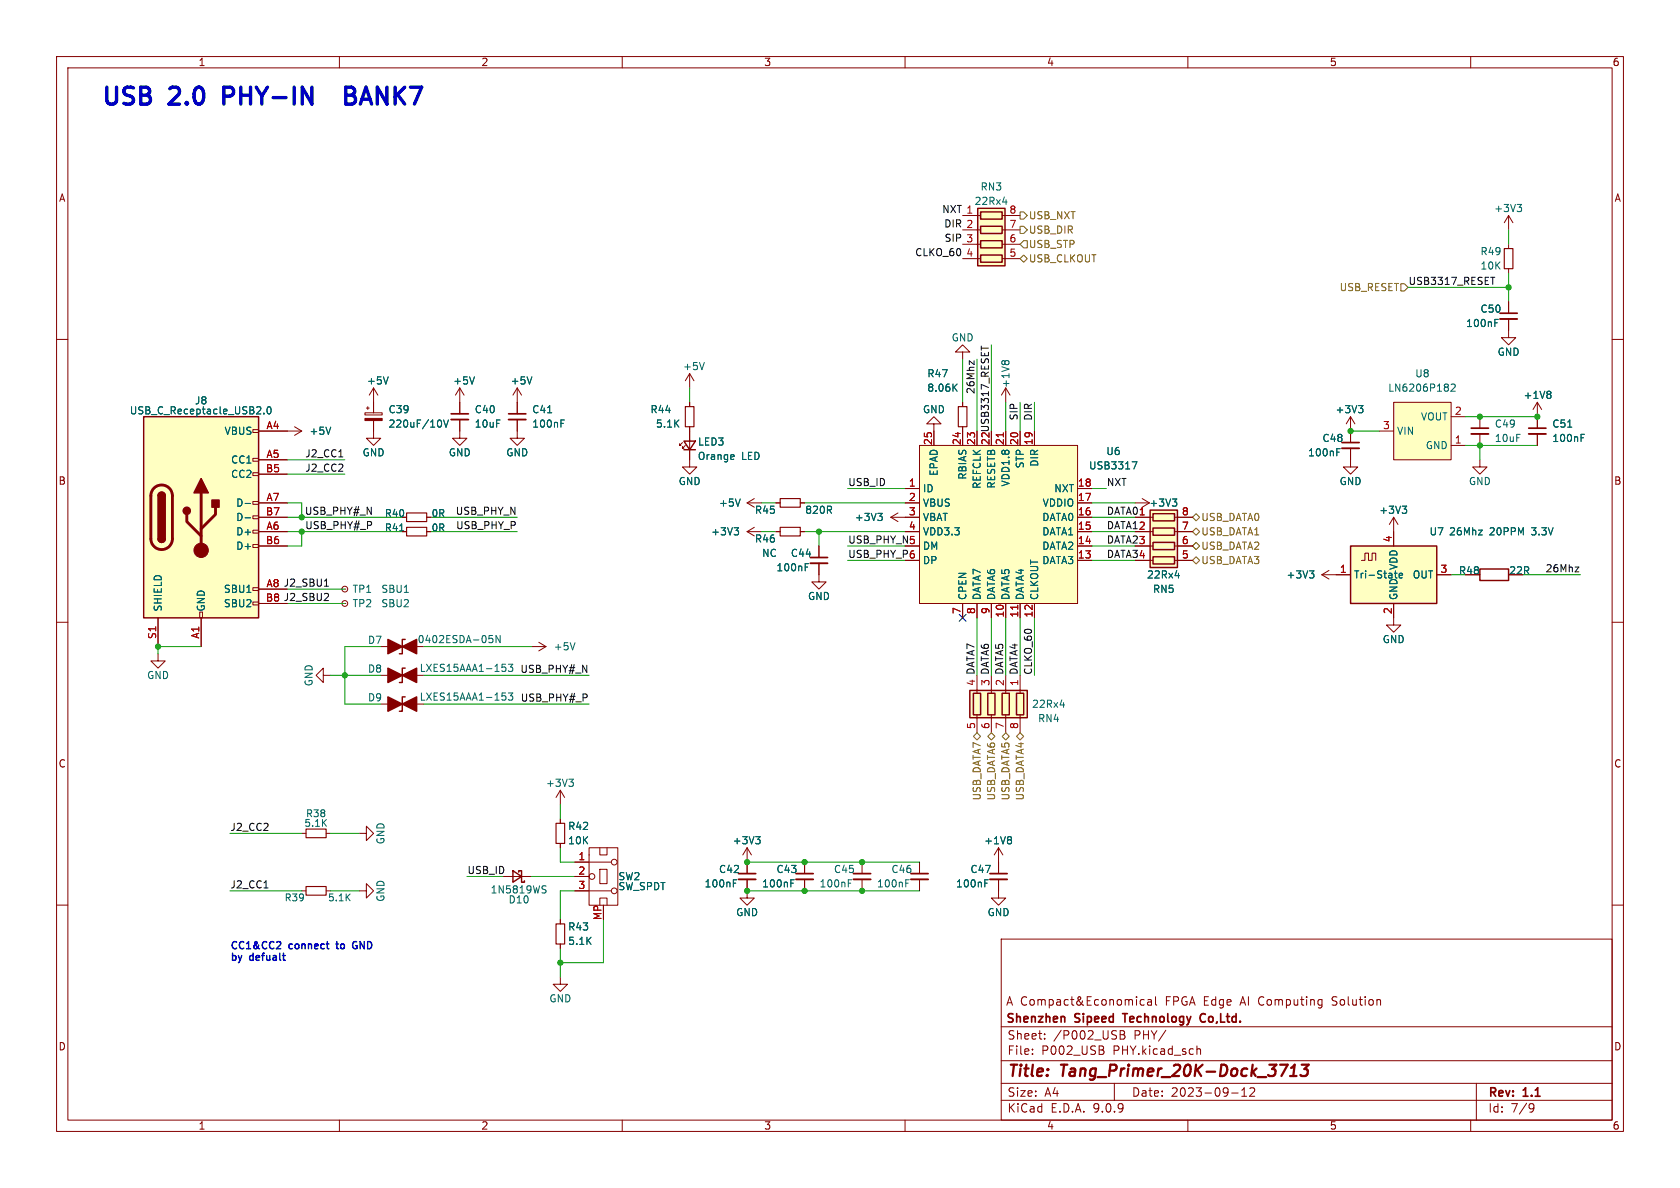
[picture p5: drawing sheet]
<svg xmlns="http://www.w3.org/2000/svg" width="297mm" height="210mm" viewBox="0 0 297 210" stroke-linecap="round" stroke-linejoin="round" font-family="sans-serif">
<g fill="none" stroke="#840000" stroke-width=".18">
<path d="M10 10h277v190h-277zM12 12h273v186h-273zM60 10v2M110 10v2M160 10v2M210 10v2M260 10v2M266.7 43.2v.7M266.7 47.5v.8M10 60h2M285 60h2M10 110h2"/>
<path d="M285 110h2M10 160h2M177 166h108v32h-108zM202.3 176.8l-.4-.1-.3 .3v.4l.1 .2h.6M202.9 176.8h.6l.1 .9M203.6 177.1h-.5a.29 .29 0 0 0-.3 .3 .29 .29 0 0 0 .3 .3l.5-.1M204.3 176.2v1.3l.2 .2M233.6 176.7l.1 .1M233.7 176.7v1.2l-.1 .2M233.7 177.6l-.1 .1M285 160h2M60 198v2"/>
<path d="M110 198v2M160 198v2M177 194.5h108M177 191.5h108M177 187.5h108M177 181.5h108M182.5 186.3v.1M182.5 185.5v.1M184.7 183.6v.1M184.7 182.8v.1M195 185.7l.2 .2-.2 .4M195 185v.5"/>
<path d="M197 191.5v3M198 182.9h.5M198.7 182.3l-.7-.1v1.5h.6l.3-.3a.39 .39 0 0 0-.4-.5M198.7 182.3l.1 .3-.3 .3M210 198v2M211.6 184.9v1.5M211.6 185.5l.2-.1 .4 .1v.9M217.7 193.2h1.2M219.5 193.8h.9M219.5 192.7l.5-.4v1.5M221.7 192.4v.5l-.8 .9h.9M260 198v2"/>
<path d="M261 191.5v6.5M270.6 195.1l.5 .1a.99 .99 0 0 1-.4 1.4h-.2M271.2 195.7l-.3 .3h-.3"/>
</g>
<path d="M228.1 190.2h1.1M228.2 188.8l.7-.6-.3 2M230.1 188.2h1.3l-.8 .8h.3l.2 .2 .1 .6-.2 .2-.3 .2h-.5l-.3-.2" fill="none" stroke="#840000" stroke-width=".4"/>
<path d="M188.2 179.8v.9M198.4 179.2h.9M213 179.3a.74 .74 0 0 0-.9 .5 .74 .74 0 0 0 .6 .9l.3-.1" fill="none" stroke="#840000" stroke-width=".3"/>
<path d="M265.9 43.9h1.6v3.6h-1.6z" fill="none" stroke="#840000" stroke-width=".2"/>
<path d="M25.4 73.7h20.3v35.5h-20.3z" fill="#ffffc2"/>
<g fill="none" stroke="#840000" stroke-width=".18">
<path d="M44.7 75.9h1v.6h-1zM45.7 76.2h5.1M44.7 81h1v.5h-1zM44.7 83.6h1v.5h-1zM44.7 88.6h1v.6h-1zM44.7 91.2h1v.5h-1zM44.7 93.7h1v.5h-1zM44.7 96.3h1v.5h-1zM45.7 81.3h5.1M45.7 83.8h5.1M45.7 88.9h5.1M45.7 91.4h5.1"/>
<path d="M45.7 94h5.1M45.7 96.5h5.1M27.9 109.2v5.1M35.3 108.2h.5v1h-.5zM35.6 109.2v5.1M44.7 103.9h1v.5h-1zM44.7 106.4h1v.5h-1zM45.7 104.1h5.1M45.7 106.7h5.1"/>
</g>
<path d="M25.4 73.7h20.3v35.5h-20.3zM27.9 87.6a.64 .64 0 0 1 .7-.6 .64 .64 0 0 1 .6 .6M27.9 95.3a.64 .64 0 0 0 .7 .6 .64 .64 0 0 0 .6-.6" fill="none" stroke="#840000" stroke-width=".25"/>
<path d="M27.2 86.3a1.9 1.9 0 0 1 2.1-.4 1.9 1.9 0 0 1 1.2 1.7v7.7a1.91 1.91 0 0 1-1.9 1.8 1.91 1.91 0 0 1-1.9-1.8v-7.8l.1-.7zM33 90.9v1.3l2.6 2.5M35.6 87.1v10.2M38.1 89.7v1.2l-2.5 2.6" fill="none" stroke="#840000" stroke-width=".51"/>
<g fill="#840000" stroke="#840000" stroke-width=".25">
<path d="M27.9 87.6h1.3v7.7h-1.3z"/>
<path d="M28.1 87.2a.64 .64 0 0 1 .7-.2 .64 .64 0 0 1 .4 .6h-1.3z"/>
<path d="M27.9 95.3h1.3a.64 .64 0 0 1-.6 .6 .64 .64 0 0 1-.7-.6z"/>
<path d="M35.6 84.6l1.2 2.5h-2.5z"/>
<path d="M37.5 88.4h1.2v1.3h-1.2z"/>
<circle cx="33" cy="90.3" r=".63"/>
</g>
<circle cx="35.6" cy="97.3" r="1.27" fill="#840000" stroke="#840000" stroke-width=".18"/>
<path d="M46.7 73v.2M47.4 72l.1-.1a.68 .68 0 0 1 .4 .6 .68 .68 0 0 1-.4 .7 .84 .84 0 0 1-.1-1.2zM43.3 89h1M43.3 91.5h1" fill="none" stroke="#006464" stroke-width=".18"/>
<path d="M238.8 96.5h15.2v10.2h-15.2z" fill="#ffffc2"/>
<path d="M238.8 96.5h15.2v10.2h-15.2zM261.6 100.6h5.1v2h-5.1z" fill="none" stroke="#840000" stroke-width=".25"/>
<g fill="none" stroke="#840000" stroke-width=".18">
<path d="M266.7 56.4v3.3h1.3l-1.3 1.3-1.3-1.3h1.3M266.7 53.3v2.1M50.8 76.2h2.5M52.1 75.4l1.2 .8M53.3 76.2l-1.2 .8M66 76.2v1.3h1.3l-1.3 1.2-1.2-1.2h1.2M238.8 76.2v2M238.8 79.2v2.1M261.6 73.7v2M261.6 76.7v2M271.8 71.1v4.6M271.8 76.7v2"/>
<path d="M271.8 71.1l-.8 1.3M271.8 71.1l.7 1.3M71.1 91.4h.8M75.4 91.4h.8M240.7 99.1h.6v-1.3h.6v1.3h.7v-1.3h.6v1.3M246.4 91.4v5.1M246.4 91.4l-.8 1.3M246.4 91.4l.7 1.3M261.6 81.3v1.3h1.3l-1.3 1.2-1.3-1.2h1.3M27.9 115.6v1.2h1.3l-1.3 1.3-1.2-1.3h1.2M233.7 101.6h5.1M233.7 101.6l1.2 .8"/>
<path d="M234.9 100.8l-1.2 .8M246.4 106.7v3.8h1.2l-1.2 1.3-1.3-1.3h1.3M254 101.6h2.5M259.1 101.6h2.5M132.1 155.4v3.4h1.2l-1.2 1.2-1.3-1.2h1.3M132.1 149.9v4.5M132.1 149.9l-.8 1.2M132.1 149.9l.7 1.2M162.6 152.4v2M162.6 155.4v2.1M176.5 149.9l-.7 1.2M176.5 149.9l.8 1.2"/>
<path d="M176.5 149.9v2.5"/>
</g>
<g fill="none" stroke="#006464" stroke-width=".18">
<path d="M264.3 57.1h.4M264.3 56.5h.6M58.5 75.5l-.5 1.3M236.3 79.9h.5M236.3 79.3h.6M273.9 69.2l.3 .2-.3 .3 .3 .2v.3l-.3 .2M277.2 75.5h.7M279.5 77.4h.4M279.5 76.8h.6M247.9 89.5h.8l-.4 .5M248.4 90l.3 .2v.3l-.3 .2M261.4 93.7h.6l-.6 .9h.6"/>
<path d="M231.5 100.9h.8l-.4 .5M232 101.4l.3 .2v.3l-.3 .3M246.7 100.9v1.1M247.4 101.4v.6M247.8 101.3l.2 .3-.6 .2M247.9 102.1l-.1 .1M129.7 156.1h.4M129.7 155.5h.6M133.6 147.9h.8l-.4 .5M134.1 148.4l.3 .2v.3l-.3 .3M160.1 156.1h.5M160.1 155.5h.6"/>
<path d="M178.6 147.9l.2 .2-.2 .3 .2 .3v.2l-.2 .3"/>
</g>
<path d="M265.2 55.4h3M237.2 78.2h3.1M260.1 75.7h3M270.3 75.7h3M130.6 154.4h3M161 154.4h3.1" fill="none" stroke="#840000" stroke-width=".3"/>
<path d="M265.2 56.4h3M237.2 79.2h3.1M260.1 76.7h3M270.3 76.7h3M130.6 155.4h3M161 155.4h3.1" fill="none" stroke="#840000" stroke-width=".33"/>
<path d="M71.9 90.7h3.5v1.5h-3.5z" fill="none" stroke="#840000" stroke-width=".2"/>
<path d="M171.4 122h10.2v4.9h-10.2z" fill="#ffffc2"/>
<path d="M171.4 122h10.2v4.9h-10.2zM172.1 122.6h1.3v3.8h-1.3zM174.6 122.6h1.3v3.8h-1.3zM177.2 122.6h1.2v3.8h-1.2zM179.7 122.6h1.3v3.8h-1.3z" fill="none" stroke="#840000" stroke-width=".25"/>
<path d="M175.3 119.4v3.2M180.3 119.4v3.2M172.7 121.9v.7M172.7 126.4v3.1M175.3 126.4v3.1M177.8 121.9v.7M177.8 126.4v3.1M180.3 126.4v3.1" fill="none" stroke="#840000" stroke-width=".18"/>
<path d="M187.4 124.6h.8" fill="none" stroke="#006464" stroke-width=".18"/>
<path d="M172.8 36.8h4.9v10.2h-4.9z" fill="#ffffc2"/>
<path d="M172.8 36.8h4.9v10.2h-4.9zM173.4 37.5h3.8v1.2h-3.8zM173.4 40h3.8v1.3h-3.8zM173.4 42.5h3.8v1.3h-3.8zM173.4 45.1h3.8v1.3h-3.8z" fill="none" stroke="#840000" stroke-width=".25"/>
<path d="M170.2 38.1h3.2M177.2 38.1h3.1M170.2 40.6h3.2M170.2 43.2h3.2M170.2 45.7h3.2M177.2 40.6h3.1M177.2 43.2h3.1M177.2 45.7h3.1M165.1 74.9h1.3l-1.3-1.2-1.3 1.2h1.3v1.3M170.2 62.2h1.2l-1.2-1.2-1.3 1.2h1.3v1.3M170.2 71.1v.8M170.2 75.4v.8" fill="none" stroke="#840000" stroke-width=".18"/>
<path d="M177.3 35.7h.7M168.7 68.4l.5 .8M169.2 67.9l-.7 .7" fill="none" stroke="#006464" stroke-width=".18"/>
<path d="M169.4 71.9h1.5v3.5h-1.5z" fill="none" stroke="#840000" stroke-width=".2"/>
<path d="M162.6 78.7h27.9v28h-27.9z" fill="#ffffc2"/>
<g fill="none" stroke="#840000" stroke-width=".18">
<path d="M266.7 38.1l-.8 1.3M266.7 38.1l.8 1.3M266.7 38.1v2.5M64.5 73h3.1v.4h-3.1zM64.8 72.1h.5M65 71.9v.5M66 68.6v4.4M66 74.3v1.9M66 68.6l-.7 1.3M66 68.6l.8 1.3M81.3 74.2v3.3h1.2l-1.2 1.2-1.3-1.2h1.3M81.3 68.6v4.6"/>
<path d="M81.3 68.6l-.8 1.3M81.3 68.6l.7 1.3M91.4 74.2v3.3h1.3l-1.3 1.2-1.2-1.2h1.2M91.4 68.6l-.7 1.3M91.4 68.6l.8 1.3M91.4 68.6v4.6M120.6 78.2l-.5 .5v-.2v.2h.3M121.2 78.7l-.6 .5v-.2v.2h.3M121.9 75.4v7.2h1.3l-1.3 1.2-1.3-1.2h1.3M121.9 66v2.6M121.9 71.1v.8M121.9 66l-.7 1.3"/>
<path d="M121.9 66l.8 1.3M162.6 78.7h27.9v28h-27.9zM165.1 76.2v2.5M170.2 76.2v2.5M172.7 76.2v2.5M177.8 68.6v2.5M177.8 76.2v2.5M177.8 68.6l-.8 1.3M177.8 68.6l.8 1.3M180.3 76.2v2.5M182.9 76.2v2.5M238.8 73.7l-.8 1.2"/>
<path d="M238.8 73.7l.7 1.2M238.8 73.7v2.5M71.1 94h.8M75.4 94h.8M132.1 88.9h2.5M132.1 94h2.5M132.1 88.9l1.2 .8M132.1 94l1.2 .7M133.3 88.1l-1.2 .8M133.3 93.2l-1.2 .8M137.2 88.9h.7M137.2 94h.7"/>
<path d="M141.5 88.9h.7M141.5 94h.7M144.8 99.6v3.3h1.2l-1.2 1.2-1.3-1.2h1.3M144.8 96.5v2.1M157.5 91.4h5.1M157.5 91.4l1.2 .8M158.7 90.7l-1.2 .7M160 86.4h2.6M160 88.9h2.6M160 94h2.6M160 96.5h2.6M160 99.1h2.6"/>
<path d="M190.5 86.4h2.5M190.5 88.9h2.5M190.5 91.4h2.5M190.5 94h2.5M190.5 96.5h2.5M190.5 99.1h2.5M238.8 81.3v1.3h1.2l-1.2 1.2-1.3-1.2h1.3M57.1 119.4v-1.3l-1.2 1.3 1.2 1.3v-1.3h1.3M61 104.1h.1M61 106.7h.1M67.3 114.3h7.6M67.3 119.4h7.6"/>
<path d="M94 114.3h2.5M95.2 113.5l1.3 .8M96.5 114.3l-1.3 .8M170.2 106.7v2.5M172.7 106.7v2.5M175.3 106.7v2.5M177.8 106.7v2.5M180.3 106.7v2.5M182.9 106.7v2.5M67.3 124.5h7.6M99.1 139.7l-.8 1.3M99.1 139.7l.7 1.3"/>
<path d="M99.1 139.7v2.5M53.3 147.3h.8M53.3 157.5h.8M57.7 147.3h.7M57.7 157.5h.7M63.5 147.3h1.3v1.3l1.2-1.3-1.2-1.2v1.2M63.5 157.5h1.3v1.3l1.2-1.3-1.2-1.3v1.3M88.9 154.9h5.1M99.1 144.8v.7M99.1 149.1v.8M101.6 154.9h2.5M101.6 157.5h2.5"/>
<path d="M101.6 152.4h2.5M104.1 149.9h5.1v10.1h-5.1zM104.3 157.5h3.6M104.3 152.4h3.6M106 149.9v1.2h1.3v-1.2M106 153.7h1.3v2.5h-1.3zM152.4 152.4v2M152.4 155.4v2.1M176.5 155.4v3.4h1.3l-1.3 1.2-1.2-1.2h1.2M176.5 152.4v2M99.1 172.7v1.3h1.2l-1.2 1.3-1.3-1.3h1.3M99.1 162.6v.7"/>
<path d="M99.1 166.9v.7M106 160v-1.2h1.3v1.2"/>
<circle cx="61" cy="104.1" r=".51"/>
<circle cx="61" cy="106.7" r=".51"/>
<circle cx="104.6" cy="154.9" r=".51"/>
<circle cx="108.6" cy="152.4" r=".51"/>
<circle cx="108.6" cy="157.5" r=".51"/>
</g>
<path d="M177.4 76.5v.7M179.9 107v.7" fill="none" stroke="#a90000" stroke-width=".18"/>
<g fill="none" stroke="#006464" stroke-width=".18">
<path d="M268.2 36.1h.8l-.4 .5M268.8 36.6l.2 .3v.3l-.2 .2M68.6 66.6l-.4 1.3M77.8 74.2a.79 .79 0 0 1 0 1.3M78.4 74.2l.5 1.3 .4-1.3M83.9 66.6l-.5 1.3M94 66.6l-.4 1.3M96.8 73h.7M99.2 74.8h.4M99.2 74.2h.6M124.5 64.1l-.4 1.2M177.1 64l.3-.3 .3 .3 .2-.3h.2l.3 .3"/>
<path d="M240.2 71.7h.7l-.4 .5M240.7 72.2l.2 .2v.3l-.2 .3M70.7 93.8h.7M129.6 80.4l.2 .3-.6 .1M129.7 81.2h-.1M129.8 93.3h.8l-.5 .5M130.3 93.8l.3 .2v.3l-.3 .3M130.9 88.2l-.5 1.3M142.4 99.6h.6M155.2 90.7h.8l-.5 .5M155.7 91.2l.3 .3v.3l-.3 .2M200.1 81.6h.9l-.6 1.3"/>
<path d="M86.5 112.3h.6M86.6 112.8h.3l.2 .3-.1 .4-.4 .1M88.4 112.3v1.3l-.7-1.3v1.3M88.8 117.4h.6M89.2 117.9l.2 .2v.3l-.2 .3M89.9 117.4h.8l-.5 .5 .4 .1v.6l-.2 .1-.5-.1M101.7 113.6l-.5 1.3M142.4 100.2h.4M88.8 122.5h.6M89.2 123l.2 .2v.3l-.2 .3M89.9 122.5h.8l-.5 .5 .4 .1v.5l-.2 .2-.5-.2M100.6 137.7h.8l-.5 .5"/>
<path d="M101.1 138.2l.3 .3v.3l-.3 .2M96.1 157.2l.3 .1 .1 .3-.2 .3h-.3M96.1 156.6h.4M150 156.1h.4M150 155.5h.6M174.1 156.1h.4M174.1 155.5h.6"/>
</g>
<path d="M121.2 71.9h1.5v3.5h-1.5zM71.9 93.2h3.5v1.5h-3.5zM137.9 88.1h3.6v1.6h-3.6zM137.9 93.2h3.6v1.5h-3.6zM54.1 146.6h3.6v1.5h-3.6zM54.1 156.7h3.6v1.5h-3.6zM98.3 145.5h1.5v3.6h-1.5zM98.3 163.3h1.5v3.6h-1.5z" fill="none" stroke="#840000" stroke-width=".2"/>
<g fill="#840000" stroke="#840000" stroke-width=".25">
<path d="M68.6 123.2l2.5 1.3-2.5 1.2z"/>
<path d="M71.1 124.5l2.6-1.3v2.5z"/>
<path d="M68.6 113l2.5 1.3-2.5 1.3z"/>
<path d="M71.1 114.3l2.6-1.3v2.6z"/>
<path d="M68.6 118.1l2.5 1.3-2.5 1.3z"/>
<path d="M71.1 119.4l2.6-1.3v2.6z"/>
</g>
<path d="M120.9 78h2l-1 1.5zM120.9 79.5h2M71.6 113h-.5v2.6h-.5M71.6 118.1h-.5v2.6h-.5M71.6 123.2h-.5v2.5h-.5M90.7 153.9l1.5 1-1.5 1.1zM91.7 154.2v-.3h.5v2.1h.5v-.3" fill="none" stroke="#840000" stroke-width=".25"/>
<path d="M64.5 74h3.1v.3h-3.1z" fill="#840000" stroke="#840000" stroke-width=".18"/>
<path d="M79.8 73.2h3M89.9 73.2h3.1M143.3 98.6h3M150.9 154.4h3M175 154.4h3.1" fill="none" stroke="#840000" stroke-width=".3"/>
<path d="M79.8 74.2h3M89.9 74.2h3.1M143.3 99.6h3M150.9 155.4h3M175 155.4h3.1" fill="none" stroke="#840000" stroke-width=".33"/>
<path d="M203.3 90.2h4.9v10.1h-4.9z" fill="#ffffc2"/>
<path d="M203.3 90.2h4.9v10.1h-4.9zM203.8 90.8h3.8v1.3h-3.8zM203.8 93.3h3.8v1.3h-3.8zM203.8 95.9h3.8v1.3h-3.8zM203.8 98.4h3.8v1.3h-3.8z" fill="none" stroke="#840000" stroke-width=".25"/>
<g fill="none" stroke="#840000" stroke-width=".18">
<path d="M200.7 91.4h3.1M200.7 94h3.1M200.7 96.5h3.1M200.7 99.1h3.1M200.7 88.9h2.5M201.9 88.1l1.3 .8M203.2 88.9l-1.3 .8M207.6 91.4h3.2M207.6 94h3.2M207.6 96.5h3.2M207.6 99.1h3.2M142.2 152.4v2"/>
<path d="M142.2 155.4v2.1"/>
</g>
<path d="M207.3 88.2h.7l-.4 .5M207.8 88.7l.2 .2v.3l-.2 .3M207.7 101.8h.8M139.8 156.1h.4M139.8 155.5h.6" fill="none" stroke="#006464" stroke-width=".18"/>
<path d="M140.7 154.4h3.1" fill="none" stroke="#840000" stroke-width=".3"/>
<path d="M140.7 155.4h3.1" fill="none" stroke="#840000" stroke-width=".33"/>
<path d="M246.4 71.1h10.1v10.2h-10.1z" fill="#ffffc2"/>
<g fill="none" stroke="#840000" stroke-width=".18">
<path d="M266.7 53.3v2.1M266.7 56.4v2M45.7 76.2h5.1M66 71.1v1.9M66 74.3v1.9M81.3 71.1v2.1M81.3 74.2v2M91.4 71.1v2.1M91.4 74.2v2M121.9 71.1v.8M121.9 75.4v2.6M121.9 79.5v1.8"/>
<path d="M165.1 76.2v2.5M170.2 71.1v.8M170.2 75.4v3.3M172.7 76.2v2.5M177.8 76.2v2.5M180.3 76.2v2.5M182.9 76.2v2.5M238.8 76.2v2M238.8 79.2v2.1M243.8 76.2h2.6M246.4 71.1h10.1v10.2h-10.1zM256.5 78.7h2.6"/>
<path d="M256.5 73.7h2.6M271.8 73.7v2M271.8 76.7v2M45.7 94h5.1M45.7 88.9h5.1M45.7 81.3h5.1M45.7 83.8h5.1M45.7 91.4h5.1M45.7 96.5h5.1M71.1 94h.8M71.1 91.4h.8M75.4 94h.8"/>
<path d="M75.4 91.4h.8M137.2 94h.7M137.2 88.9h.7M141.5 94h.7M141.5 88.9h.7M144.8 96.5v2.1M144.8 99.6v2M160 94h2.6M160 88.9h2.6M160 91.4h2.6M160 96.5h2.6M160 86.4h2.6"/>
<path d="M160 99.1h2.6M190.5 94h2.5M190.5 88.9h2.5M190.5 91.4h2.5M190.5 96.5h2.5M190.5 86.4h2.5M190.5 99.1h2.5M200.7 94h2.5M200.7 91.4h2.5M200.7 96.5h2.5M200.7 99.1h2.5M208.3 94h2.5"/>
<path d="M208.3 91.4h2.5M208.3 96.5h2.5M208.3 99.1h2.5M246.4 94v2.5M27.9 109.2v5.1M35.6 109.2v5.1M45.7 104.1h5.1M45.7 106.7h5.1M170.2 106.7v2.5M172.7 106.7v2.5M175.3 106.7v2.5M177.8 106.7v2.5"/>
<path d="M180.3 106.7v2.5M182.9 106.7v2.5M236.2 101.6h2.6M246.4 106.7v2.5M254 101.6h2.5M259.1 101.6h2.5M99.1 144.8v.7M99.1 149.1v.8M101.6 152.4h2.5M101.6 154.9h2.5M101.6 157.5h2.5M132.1 152.4v2"/>
<path d="M132.1 155.4v2.1M142.2 152.4v2M142.2 155.4v2.1M176.5 152.4v2M176.5 155.4v2.1M99.1 162.6v.7M99.1 166.9v.7"/>
</g>
<g fill="none" stroke="#006464" stroke-width=".18">
<path d="M264.3 57.1h.4M264.3 56.5h.6M46.7 73v.2M47.4 72l.1-.1a.68 .68 0 0 1 .4 .6 .68 .68 0 0 1-.4 .7 .84 .84 0 0 1-.1-1.2zM58.5 75.5l-.5 1.3M68.6 66.6l-.4 1.3M77.8 74.2a.79 .79 0 0 1 0 1.3M78.4 74.2l.5 1.3 .4-1.3M83.9 66.6l-.5 1.3M94 66.6l-.4 1.3M96.8 73h.7M99.2 74.8h.4"/>
<path d="M99.2 74.2h.6M168.7 68.4l.5 .8M169.2 67.9l-.7 .7M236.3 79.9h.5M236.3 79.3h.6M240.2 71.7h.7l-.4 .5M240.7 72.2l.2 .2v.3l-.2 .3M256.5 68l.5-.1 .3 .4-.8 .9h.8M273.9 69.2l.3 .2-.3 .3 .3 .2v.3l-.3 .2M277.2 75.5h.7M279.5 77.4h.4M279.5 76.8h.6"/>
<path d="M43.3 89h1M43.3 91.5h1M70.7 93.8h.7M129.6 80.4l.2 .3-.6 .1M129.7 81.2h-.1M129.8 93.3h.8l-.5 .5M130.3 93.8l.3 .2v.3l-.3 .3M130.9 88.2l-.5 1.3M142.4 99.6h.6M155.2 90.7h.8l-.5 .5M155.7 91.2l.3 .3v.3l-.3 .2M200.1 81.6h.9l-.6 1.3"/>
<path d="M207.3 88.2h.7l-.4 .5M207.8 88.7l.2 .2v.3l-.2 .3M247.9 89.5h.8l-.4 .5M248.4 90l.3 .2v.3l-.3 .2M261.4 93.7h.6l-.6 .9h.6M142.4 100.2h.4M207.7 101.8h.8M231.5 100.9h.8l-.4 .5M232 101.4l.3 .2v.3l-.3 .3M246.7 100.9v1.1M247.4 101.4v.6M247.8 101.3l.2 .3-.6 .2"/>
<path d="M247.9 102.1l-.1 .1M129.7 156.1h.4M129.7 155.5h.6M133.6 147.9h.8l-.4 .5M134.1 148.4l.3 .2v.3l-.3 .3M139.8 156.1h.4M139.8 155.5h.6M174.1 156.1h.4M174.1 155.5h.6M178.6 147.9l.2 .2-.2 .3 .2 .3v.2l-.2 .3"/>
</g>
<g fill="none" stroke="#725600" stroke-width=".18">
<path d="M180.3 37.5h.7l.6 .6-.6 .6h-.7zM180.3 40h.7l.6 .6-.6 .7h-.7zM180.3 45.7l.7-.6 .6 .6-.6 .7zM181 42.5h.6v1.3h-.6l-.7-.6zM247.6 50.2h.7l.6 .6-.6 .6h-.7zM210.8 96.5l.7-.6 .6 .6-.6 .7zM210.8 91.4l.7-.6 .6 .6-.6 .7zM210.8 94l.7-.7 .6 .7-.6 .6zM210.8 99.1l.7-.7 .6 .7-.6 .6zM172.1 130.2l.6-.7 .7 .7-.7 .6zM174.6 130.2l.7-.7 .6 .7-.6 .6zM177.2 130.2l.6-.7 .6 .7-.6 .6z"/>
<path d="M179.7 130.2l.6-.7 .7 .7-.7 .6z"/>
</g>
<path d="M263.5 49h.8M172.2 63.8v.6l-.8-.6v.6M173.5 61.2v.7M59.9 80.8h.7M57.3 106.2h.8M57.4 103.6h.7M58 105v.4M278.5 100.2h.6l-.6 .9h.6M46.7 157h.7" fill="none" stroke="#0f0f0f" stroke-width=".18"/>
<g fill="none" stroke="#009600" stroke-width=".18">
<path d="M248.9 50.8h17.8M266.7 40.6v2.6M266.7 48.3v5M121.9 68.6v2.5M170.2 63.5v7.6M172.7 63.5v12.7M175.3 61v15.2M177.8 71.1v5.1M180.3 71.1v5.1M182.9 71.1v5.1M238.8 76.2h5M259.1 73.7h12.7"/>
<path d="M259.1 78.7h12.7M261.6 78.7v2.6M50.8 88.9h2.5v2.5M50.8 94h20.3M50.8 81.3h10.2M50.8 83.8h10.2M50.8 91.4h20.3M53.3 94v2.5h-2.5M76.2 94h15.2M76.2 91.4h15.2M134.6 94h2.6M134.6 88.9h2.6"/>
<path d="M142.2 94h17.8M142.2 88.9h17.8M144.8 94v2.5M149.9 96.5h10.1M149.9 99.1h10.1M149.9 86.4h10.1M193 94h7.7M193 88.9h7.7M193 96.5h7.7M193 91.4h7.7M193 99.1h7.7M193 86.4h2.6"/>
<path d="M35.6 114.3h-7.7v1.3M50.8 106.7h10.2M50.8 104.1h10.2M58.4 119.4h8.9M67.3 114.3h-6.3v10.2h6.3M74.9 119.4h29.2M74.9 114.3h19.1M172.7 109.2v10.2M175.3 109.2v10.2M177.8 109.2v10.2M180.3 109.2v10.2M182.9 109.2v10.2"/>
<path d="M256.5 101.6h2.6M269.2 101.6h10.2M74.9 124.5h29.2M40.6 157.5h12.7M40.6 147.3h12.7M58.4 157.5h5.1M58.4 147.3h5.1M82.5 154.9h6.4M94 154.9h7.6M99.1 142.2v2.6M99.1 149.9v2.5h2.5M101.6 157.5h-2.5v5.1"/>
<path d="M132.1 157.5h30.5M132.1 152.4h30.5M99.1 167.6v5.1M106.7 162.6v7.6h-7.6"/>
</g>
<path d="M169.6 108.6l1.2 1.2M170.8 108.6l-1.2 1.2" fill="none" stroke="#000084" stroke-width=".18"/>
<path d="M39.6 17h1.1M40.7 15.4h-1.1v3M61.1 15.4h1a.73 .73 0 0 1 .6 .7 .73 .73 0 0 1-.6 .7 .8 .8 0 0 1 .8 .8 .8 .8 0 0 1-.6 .8h-1.2zM61.1 16.8h1" fill="none" stroke="#0000c2" stroke-width=".6"/>
<path d="M49.5 166.5l.1 .2v.3l-.7 .7h.7M59.4 166.9h.5M62.9 167.2h.2M62.9 166.4a.61 .61 0 0 0-.6 .7 .61 .61 0 0 0 .8 .6" fill="none" stroke="#0000c2" stroke-width=".25"/>
<path d="M177.4 76.5v.7M179.9 107v.7" fill="none" stroke="#a90000" stroke-width=".18"/>
<g fill="#009600" stroke="#009600" stroke-width=".18">
<circle cx="144.8" cy="94" r=".46"/>
<circle cx="142.2" cy="152.4" r=".46"/>
<circle cx="142.2" cy="157.5" r=".46"/>
<circle cx="152.4" cy="157.5" r=".46"/>
<circle cx="152.4" cy="152.4" r=".46"/>
<circle cx="132.1" cy="157.5" r=".46"/>
<circle cx="132.1" cy="152.4" r=".46"/>
<circle cx="61" cy="119.4" r=".46"/>
<circle cx="27.9" cy="114.3" r=".46"/>
<circle cx="53.3" cy="91.4" r=".46"/>
<circle cx="53.3" cy="94" r=".46"/>
<circle cx="271.8" cy="73.7" r=".46"/>
<circle cx="266.7" cy="50.8" r=".46"/>
<circle cx="238.8" cy="76.2" r=".46"/>
<circle cx="261.6" cy="73.7" r=".46"/>
<circle cx="261.6" cy="78.7" r=".46"/>
<circle cx="99.1" cy="170.2" r=".46"/>
</g>
<g font-size="4.2" fill="#0000c2">
<text x="17.8" y="18.8">USB</text>
<text x="30.3" y="18.8">2.0</text>
<text x="40.9" y="18.8">PHY-IN</text>
<text x="64.8" y="18.8">BANK7</text>
</g>
<g font-size="2.8" fill="#840000">
<text x="178" y="190.9">Title:</text>
<text x="187.7" y="190.9">Tang_Primer_20K-Dock_3713</text>
</g>
<g font-size="2.1" fill="#840000">
<text x="177.8" y="178">A Compact&amp;Economical</text>
<text x="206.1" y="178">FPGA Edge</text>
<text x="219.6" y="178">AI Computing</text>
<text x="236.1" y="178">Solution</text>
<text x="177.8" y="181.2">Shenzhen</text>
<text x="178" y="184">Sheet:</text>
<text x="186.2" y="184">/P002_USB</text>
<text x="190.1" y="181.2">Sipeed</text>
<text x="199.3" y="181.2">Technology</text>
<text x="200.5" y="184">PHY/</text>
<text x="213.5" y="181.2">Co,Ltd.</text>
<text x="178" y="186.7">File:</text>
<text x="184.1" y="186.7">P002_USB</text>
<text x="196.8" y="186.7">PHY.kicad_sch</text>
<text x="178" y="196.9">KiCad</text>
<text x="178" y="194.1">Size:</text>
<text x="184.7" y="194.1">A4</text>
<text x="185.7" y="196.9">E.D.A.</text>
<text x="193.3" y="196.9">9.0.9</text>
<text x="200" y="194.1">Date:</text>
<text x="207" y="194.1">2023-09-12</text>
<text x="263" y="194.3">Rev:</text>
<text x="263" y="196.9">Id:</text>
<text x="267.1" y="196.9">7/9</text>
<text x="269.4" y="194.3">1.1</text>
</g>
<g font-size="1.8" fill="#840000">
<text x="35" y="11.9">1</text>
<text x="85" y="11.9">2</text>
<text x="135" y="11.9">3</text>
<text x="185" y="11.9">4</text>
<text x="235" y="11.9">5</text>
<text x="285" y="11.9">6</text>
<text x="10.3" y="35.9">A</text>
<text x="285.3" y="35.9">A</text>
<text x="175" y="78.8" transform="rotate(-90 175 78.8)">22USB3317_RESET</text>
<text x="10.3" y="85.9">B</text>
<text x="285.3" y="85.9">B</text>
<text x="266.7" y="101.7">22R</text>
<text x="10.3" y="135.9">C</text>
<text x="285.3" y="135.9">C</text>
<text x="10.3" y="185.9">D</text>
<text x="285.3" y="185.9">D</text>
<text x="35" y="199.9">1</text>
<text x="85" y="199.9">2</text>
<text x="135" y="199.9">3</text>
<text x="185" y="199.9">4</text>
<text x="235" y="199.9">5</text>
<text x="285" y="199.9">6</text>
</g>
<g font-size="1.8" fill="#006464">
<text x="173.3" y="33.9">RN3</text>
<text x="172.2" y="36.4">22Rx4</text>
<text x="264.1" y="37.7">+3V3</text>
<text x="261.6" y="45.3">R49</text>
<text x="261.6" y="47.9">10K</text>
<text x="259.1" y="58">100nF</text>
<text x="261.6" y="55.5">C50</text>
<text x="120.7" y="65.6">+5V</text>
<text x="168.1" y="60.6">GND</text>
<text x="264.7" y="63.1">GND</text>
<text x="34.4" y="71.7">J8</text>
<text x="64.8" y="68.2">+5V</text>
<text x="80" y="68.2">+5V</text>
<text x="90.2" y="68.2">+5V</text>
<text x="163.8" y="69.4">8.06K</text>
<text x="163.8" y="66.9">R47</text>
<text x="178.7" y="68.7" transform="rotate(-90 178.7 68.7)">+1V8</text>
<text x="245.3" y="69.4">LN6206P182</text>
<text x="250.1" y="66.9">U8</text>
<text x="269.2" y="70.7">+1V8</text>
<text x="22.8" y="73.5">USB_C_Receptacle_USB2.0</text>
<text x="39.6" y="77.1">VBUS</text>
<text x="54.6" y="77.1">+5V</text>
<text x="68.6" y="73.3">C39</text>
<text x="68.6" y="75.8">220uF/10V</text>
<text x="83.8" y="73.3">C40</text>
<text x="83.8" y="75.8">10uF</text>
<text x="94" y="75.8">100nF</text>
<text x="94" y="73.3">C41</text>
<text x="114.9" y="73.3">R44</text>
<text x="115.9" y="75.8">5.1K</text>
<text x="163.1" y="73.3">GND</text>
<text x="236" y="73.3">+3V3</text>
<text x="246.9" y="77.1">VIN</text>
<text x="251.1" y="74.5">VOUT</text>
<text x="264.2" y="75.8">C49</text>
<text x="274.3" y="75.8">C51</text>
<text x="40.8" y="82.1">CC1</text>
<text x="64" y="80.9">GND</text>
<text x="79.2" y="80.9">GND</text>
<text x="89.4" y="80.9">GND</text>
<text x="123.3" y="81.5">Orange</text>
<text x="123.3" y="79">LED3</text>
<text x="131.1" y="81.5">LED</text>
<text x="181.2" y="82.9" transform="rotate(-90 181.2 82.9)">STP</text>
<text x="183.7" y="82.6" transform="rotate(-90 183.7 82.6)">DIR</text>
<text x="192.4" y="83.2">USB3317</text>
<text x="195.5" y="80.6">U6</text>
<text x="231.1" y="80.9">100nF</text>
<text x="233.7" y="78.3">C48</text>
<text x="252" y="79.6">GND</text>
<text x="264.2" y="78.3">10uF</text>
<text x="274.3" y="78.3">100nF</text>
<text x="40.8" y="84.7">CC2</text>
<text x="41.7" y="89.8">D-</text>
<text x="119.9" y="86">GND</text>
<text x="127" y="89.8">+5V</text>
<text x="163.1" y="87.2">ID</text>
<text x="163.1" y="89.8">VBUS</text>
<text x="166" y="84.2" transform="rotate(-90 166 84.2)">EPAD</text>
<text x="171" y="84.9" transform="rotate(-90 171 84.9)">RBIAS</text>
<text x="173.6" y="86.5" transform="rotate(-90 173.6 86.5)">REFCLK</text>
<text x="176.1" y="86.5" transform="rotate(-90 176.1 86.5)">RESETB</text>
<text x="178.7" y="86.1" transform="rotate(-90 178.7 86.1)">VDD1.8</text>
<text x="184.2" y="89.8">VDDIO</text>
<text x="186.3" y="87.2">NXT</text>
<text x="203.1" y="89.8">+3V3</text>
<text x="236.7" y="86">GND</text>
<text x="259.6" y="86">GND</text>
<text x="41.7" y="92.3">D-</text>
<text x="41.7" y="94.8">D+</text>
<text x="125.6" y="94.8">+3V3</text>
<text x="133.4" y="91">R45</text>
<text x="142.2" y="91">820R</text>
<text x="151" y="92.3">+3V3</text>
<text x="163.1" y="92.3">VBAT</text>
<text x="163.1" y="94.8">VDD3.3</text>
<text x="184.2" y="92.3">DATA0</text>
<text x="184.2" y="94.8">DATA1</text>
<text x="243.7" y="91">+3V3</text>
<text x="252.6" y="94.8">U7</text>
<text x="256.1" y="94.8">26Mhz</text>
<text x="263.3" y="94.8">20PPM</text>
<text x="270.9" y="94.8">3.3V</text>
<text x="41.7" y="97.4">D+</text>
<text x="133.4" y="96.1">R46</text>
<text x="134.6" y="98.7">NC</text>
<text x="137.2" y="101.2">100nF</text>
<text x="139.7" y="98.7">C44</text>
<text x="163.1" y="97.4">DM</text>
<text x="163.1" y="99.9">DP</text>
<text x="184.2" y="97.4">DATA2</text>
<text x="184.2" y="99.9">DATA3</text>
<text x="247.2" y="100.9" transform="rotate(-90 247.2 100.9)">VDD</text>
<text x="257.8" y="101.7">R48</text>
<text x="39.5" y="105">SBU1</text>
<text x="39.5" y="107.5">SBU2</text>
<text x="62.2" y="105">TP1</text>
<text x="62.2" y="107.5">TP2</text>
<text x="67.3" y="105">SBU1</text>
<text x="67.3" y="107.5">SBU2</text>
<text x="142.7" y="106.3">GND</text>
<text x="171" y="106.2" transform="rotate(-90 171 106.2)">CPEN</text>
<text x="173.6" y="106.2" transform="rotate(-90 173.6 106.2)">DATA7</text>
<text x="176.1" y="106.2" transform="rotate(-90 176.1 106.2)">DATA6</text>
<text x="178.7" y="106.2" transform="rotate(-90 178.7 106.2)">DATA5</text>
<text x="181.2" y="106.2" transform="rotate(-90 181.2 106.2)">DATA4</text>
<text x="183.7" y="106.2" transform="rotate(-90 183.7 106.2)">CLKOUT</text>
<text x="202.7" y="102.5">22Rx4</text>
<text x="203.7" y="105">RN5</text>
<text x="227.3" y="102.5">+3V3</text>
<text x="239.3" y="102.5">Tri-State</text>
<text x="247.2" y="106.2" transform="rotate(-90 247.2 106.2)">GND</text>
<text x="249.7" y="102.5">OUT</text>
<text x="28.8" y="108.2" transform="rotate(-90 28.8 108.2)">SHIELD</text>
<text x="36.4" y="108.2" transform="rotate(-90 36.4 108.2)">GND</text>
<text x="73.7" y="113.9">0402ESDA-05N</text>
<text x="244.3" y="113.9">GND</text>
<text x="65" y="114">D7</text>
<text x="65" y="119.1">D8</text>
<text x="74.1" y="119">LXES15AAA1-153</text>
<text x="97.8" y="115.2">+5V</text>
<text x="25.9" y="120.2">GND</text>
<text x="55.5" y="121.4" transform="rotate(-90 55.5 121.4)">GND</text>
<text x="65" y="124.2">D9</text>
<text x="74.1" y="124.1">LXES15AAA1-153</text>
<text x="182.4" y="125.3">22Rx4</text>
<text x="183.4" y="127.9">RN4</text>
<text x="96.4" y="139.3">+3V3</text>
<text x="68.2" y="149.4" transform="rotate(-90 68.2 149.4)">GND</text>
<text x="100.3" y="146.9">R42</text>
<text x="100.3" y="149.5">10K</text>
<text x="129.4" y="149.5">+3V3</text>
<text x="173.9" y="149.5">+1V8</text>
<text x="109.2" y="155.8">SW2</text>
<text x="127" y="154.5">C42</text>
<text x="137.2" y="154.5">C43</text>
<text x="147.3" y="154.5">C45</text>
<text x="157.5" y="154.5">C46</text>
<text x="171.5" y="154.5">C47</text>
<text x="68.2" y="159.5" transform="rotate(-90 68.2 159.5)">GND</text>
<text x="86.6" y="158.1">1N5819WS</text>
<text x="89.8" y="159.9">D10</text>
<text x="109.2" y="157.6">SW_SPDT</text>
<text x="124.5" y="157.1">100nF</text>
<text x="134.6" y="157.1">100nF</text>
<text x="144.8" y="157.1">100nF</text>
<text x="154.9" y="157.1">100nF</text>
<text x="168.9" y="157.1">100nF</text>
<text x="100.3" y="164.7">R43</text>
<text x="100.3" y="167.2">5.1K</text>
<text x="130" y="162.2">GND</text>
<text x="174.5" y="162.2">GND</text>
<text x="97" y="177.4">GND</text>
</g>
<g font-size="1.8" fill="#0f0f0f">
<text x="166.5" y="37.8">NXT 1</text>
<text x="166.8" y="40.3">DIR 2</text>
<text x="161.7" y="45.4">CLKO_60</text>
<text x="166.9" y="42.8">SIP 3</text>
<text x="248.9" y="50.5">USB3317_RESET</text>
<text x="172.4" y="69.8" transform="rotate(-90 172.4 69.8)">26Mhz</text>
<text x="180" y="74.4" transform="rotate(-90 180 74.4)">SIP</text>
<text x="182.5" y="74.5" transform="rotate(-90 182.5 74.5)">DIR</text>
<text x="53.9" y="80.9">J2_CC1</text>
<text x="53.9" y="83.5">J2_CC2</text>
<text x="149.9" y="86">USB_ID</text>
<text x="195.6" y="86">NXT</text>
<text x="53.8" y="91.1">USB_PHY#_N</text>
<text x="53.9" y="93.6">USB_PHY#_P</text>
<text x="80.5" y="91.1">USB_PHY_N</text>
<text x="80.5" y="93.6">USB_PHY_P</text>
<text x="195.6" y="93.6">DATA12</text>
<text x="195.6" y="91.1">DATA01</text>
<text x="149.9" y="98.7">USB_PHY_P 6</text>
<text x="149.9" y="96.2">USB_PHY_N5</text>
<text x="195.6" y="96.2">DATA23</text>
<text x="195.6" y="98.7">DATA34</text>
<text x="273.1" y="101.3">26Mhz</text>
<text x="46.9" y="106.4">B8 J2_SBU2</text>
<text x="47" y="103.9">A8 J2_SBU1</text>
<text x="91.9" y="119">USB_PHY#_N</text>
<text x="182.5" y="119.4" transform="rotate(-90 182.5 119.4)">CLKO_60</text>
<text x="92" y="124.1">USB_PHY#_P</text>
<text x="172.5" y="121.4" transform="rotate(-90 172.5 121.4)">4 DATA7</text>
<text x="175" y="121.4" transform="rotate(-90 175 121.4)">3 DATA6</text>
<text x="177.5" y="121.4" transform="rotate(-90 177.5 121.4)">2 DATA5</text>
<text x="180.1" y="121.4" transform="rotate(-90 180.1 121.4)">1 DATA4</text>
<text x="40.6" y="147">J2_CC2</text>
<text x="82.5" y="154.6">USB_ID</text>
<text x="40.6" y="157.1">J2_CC1</text>
</g>
<g font-size="1.8" fill="#a90000">
<text x="178.4" y="37.8">8</text>
<text x="178.4" y="40.4">7</text>
<text x="170.7" y="45.5">4</text>
<text x="178.4" y="42.9">6</text>
<text x="178.4" y="45.5">5</text>
<text x="47" y="75.9">A4</text>
<text x="244.4" y="75.9">3</text>
<text x="257.1" y="73.4">2</text>
<text x="46.9" y="83.6">B5</text>
<text x="47" y="81">A5</text>
<text x="164.8" y="78.8" transform="rotate(-90 164.8 78.8)">25</text>
<text x="169.9" y="78.8" transform="rotate(-90 169.9 78.8)">24</text>
<text x="172.5" y="78.8" transform="rotate(-90 172.5 78.8)">23</text>
<text x="175" y="78.8" transform="rotate(-90 175 78.8)">22</text>
<text x="177.5" y="78.8" transform="rotate(-90 177.5 78.8)">21</text>
<text x="180.1" y="78.8" transform="rotate(-90 180.1 78.8)">20</text>
<text x="182.6" y="78.8" transform="rotate(-90 182.6 78.8)">19</text>
<text x="257.1" y="78.5">1</text>
<text x="47" y="88.6">A7</text>
<text x="160.6" y="86.1">1</text>
<text x="160.6" y="88.6">2</text>
<text x="190.5" y="86.1">18</text>
<text x="190.5" y="88.6">17</text>
<text x="46.9" y="91.2">B7</text>
<text x="47" y="93.7">A6</text>
<text x="160.6" y="91.2">3</text>
<text x="160.6" y="93.7">4</text>
<text x="190.5" y="91.2">16</text>
<text x="190.5" y="93.7">15</text>
<text x="201.2" y="91.2">1</text>
<text x="201.2" y="93.7">2</text>
<text x="208.8" y="91.2">8</text>
<text x="208.8" y="93.7">7</text>
<text x="246.1" y="96" transform="rotate(-90 246.1 96)">4</text>
<text x="46.9" y="96.3">B6</text>
<text x="160.6" y="96.3">5</text>
<text x="160.6" y="98.8">6</text>
<text x="190.5" y="96.3">14</text>
<text x="190.5" y="98.8">13</text>
<text x="201.2" y="96.3">3</text>
<text x="201.2" y="98.8">4</text>
<text x="208.8" y="96.3">6</text>
<text x="208.8" y="98.8">5</text>
<text x="236.8" y="101.3">1</text>
<text x="254.6" y="101.3">3</text>
<text x="46.9" y="106.4">B8</text>
<text x="47" y="103.9">A8</text>
<text x="27.7" y="113.1" transform="rotate(-90 27.7 113.1)">S1</text>
<text x="35.3" y="113" transform="rotate(-90 35.3 113)">A1</text>
<text x="169.9" y="108.7" transform="rotate(-90 169.9 108.7)">7</text>
<text x="172.5" y="108.7" transform="rotate(-90 172.5 108.7)">8</text>
<text x="175" y="108.7" transform="rotate(-90 175 108.7)">9</text>
<text x="177.5" y="109.3" transform="rotate(-90 177.5 109.3)">10</text>
<text x="180.1" y="109.3" transform="rotate(-90 180.1 109.3)">11</text>
<text x="182.6" y="109.3" transform="rotate(-90 182.6 109.3)">12</text>
<text x="246.1" y="108.7" transform="rotate(-90 246.1 108.7)">2</text>
<text x="172.5" y="129" transform="rotate(-90 172.5 129)">5</text>
<text x="175" y="129" transform="rotate(-90 175 129)">6</text>
<text x="177.5" y="129" transform="rotate(-90 177.5 129)">7</text>
<text x="180.1" y="129" transform="rotate(-90 180.1 129)">8</text>
<text x="102.2" y="152.1">1</text>
<text x="102.2" y="154.7">2</text>
<text x="102.2" y="157.2">3</text>
<text x="106.4" y="162.8" transform="rotate(-90 106.4 162.8)">MP</text>
</g>
<g font-size="1.8" fill="#725600">
<text x="181.8" y="41.5">USB_DIR</text>
<text x="181.8" y="39">USB_NXT</text>
<text x="181.8" y="44">USB_STP</text>
<text x="181.8" y="46.6">USB_CLKOUT</text>
<text x="236.7" y="51.7">USB_RESET</text>
<text x="212.3" y="92.3">USB_DATA0</text>
<text x="212.3" y="94.8">USB_DATA1</text>
<text x="212.3" y="97.4">USB_DATA2</text>
<text x="212.3" y="99.9">USB_DATA3</text>
<text x="173.6" y="141.6" transform="rotate(-90 173.6 141.6)">USB_DATA7</text>
<text x="176.1" y="141.6" transform="rotate(-90 176.1 141.6)">USB_DATA6</text>
<text x="178.7" y="141.6" transform="rotate(-90 178.7 141.6)">USB_DATA5</text>
<text x="181.2" y="141.6" transform="rotate(-90 181.2 141.6)">USB_DATA4</text>
</g>
<g font-size="1.8" fill="#0000c2">
<text x="40.6" y="167.9">CC1&amp;CC2</text>
<text x="51.2" y="167.9">connect</text>
<text x="60.1" y="167.9">to</text>
<text x="63.5" y="167.9">GND</text>
<text x="40.6" y="169.9">by</text>
<text x="44.2" y="169.9">defualt</text>
</g>
<g font-size="1.7" fill="#006464">
<text x="67.9" y="91.6">R40</text>
<text x="67.9" y="94.1">R41</text>
<text x="76.2" y="91.6">0R</text>
<text x="76.2" y="94.1">0R</text>
<text x="53.7" y="146.4">5.1K</text>
<text x="54" y="144.7">R38</text>
<text x="50.2" y="159.5">R39</text>
<text x="57.9" y="159.5">5.1K</text>
</g>
</svg>
